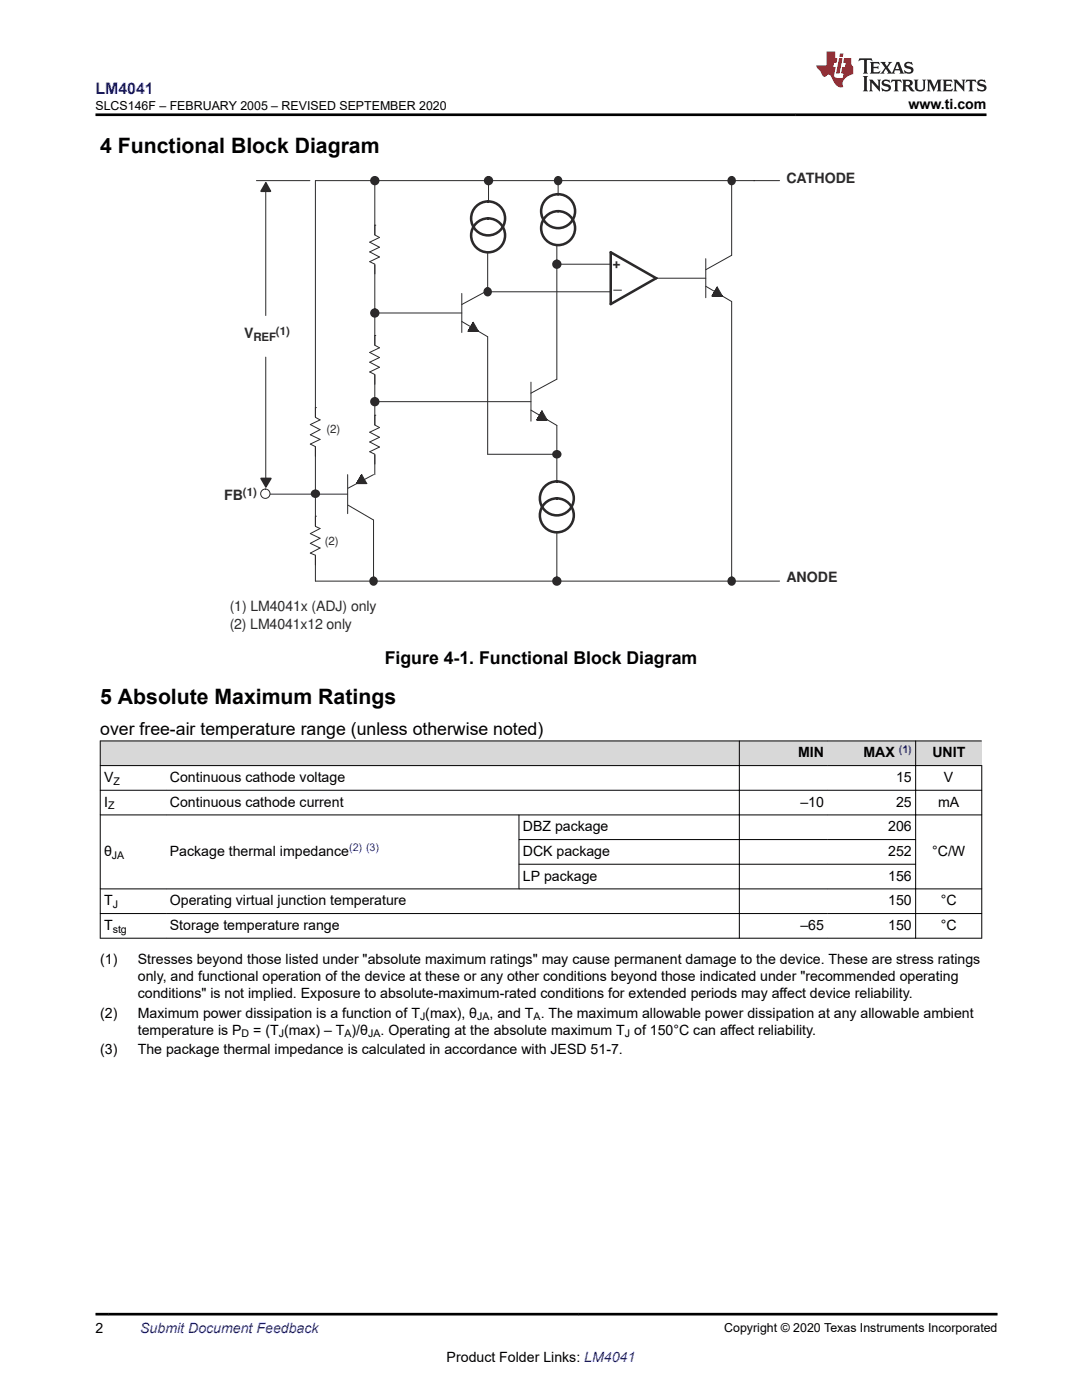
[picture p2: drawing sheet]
<svg xmlns="http://www.w3.org/2000/svg" width="216mm" height="279mm" viewBox="0 0 216 279" stroke-linecap="round" stroke-linejoin="round" font-family="sans-serif">
<path d="M150.4 36h.1" fill="none" stroke="#2b292a" stroke-width=".2"/>
<circle cx="63" cy="98.6" r=".72" fill="#2b292a"/>
<circle cx="63" cy="98.6" r=".72" fill="none" stroke="#2b292a" stroke-width=".34"/>
<circle cx="62.9" cy="98.6" r=".17" fill="#2b292a"/>
<circle cx="74.6" cy="115.9" r=".72" fill="#2b292a"/>
<circle cx="74.6" cy="115.9" r=".72" fill="none" stroke="#2b292a" stroke-width=".34"/>
<circle cx="74.5" cy="116" r=".17" fill="#2b292a"/>
<path d="M146 36v15l-5.2 2.8M155.6 36h-92.7v80M140.8 57.1l5.2 3.1M140.8 51.6v7.8" fill="none" stroke="#2b292a" stroke-width=".2"/>
<path d="M143.1 57.3l-1 1.8h2h-2l1-1.8 1 1.8h-2z" fill-rule="evenodd" fill="#2b292a"/>
<path d="M143.1 57.3l-1 1.8h2h-2l1-1.8 1 1.8h-2zM146 60.2v55.8" fill="none" stroke="#2b292a" stroke-width=".2"/>
<path d="M62 83.3h2v5.8h-2z" fill-rule="evenodd" fill="#fff"/>
<path d="M62.9 81.3h.1M62.9 81.3v2l1 .5-2 .9 2 1-2 1.1 2 .9-2 .9 1 .5v2" fill="none" stroke="#2b292a" stroke-width=".2"/>
<path d="M62 105h2v5.8h-2z" fill-rule="evenodd" fill="#fff"/>
<path d="M52.8 98.6h16.6M69.4 94.7v7.8M74.5 94.7l-5 2.7M62.9 103h.1M62.9 103.1v2l1 .4-2 1 2 .9-2 1 2 1-2 1 1 .4v2M62.9 116h92.7M69.5 100.8l5 3v12.2" fill="none" stroke="#2b292a" stroke-width=".2"/>
<path d="M72.2 94.7l-1.1 1.8h2.1h-2.1l1.1-1.8 1 1.8h-2.1z" fill-rule="evenodd" fill="#2b292a"/>
<path d="M74.8 36v58.7M72.2 94.7l-1.1 1.8h2.1h-2.1l1.1-1.8 1 1.8h-2.1z" fill="none" stroke="#2b292a" stroke-width=".2"/>
<path d="M73.9 84.8h1.9v5.9h-1.9z" fill-rule="evenodd" fill="#fff"/>
<path d="M74.8 82.9h.1M74.8 82.9v1.9l.9 .5-1.9 1 1.9 1-1.9 .9 1.9 1-1.9 1 1 .5v1.9" fill="none" stroke="#2b292a" stroke-width=".2"/>
<circle cx="74.8" cy="80.2" r=".76" fill="#2b292a"/>
<circle cx="74.8" cy="80.2" r=".76" fill="none" stroke="#2b292a" stroke-width=".34"/>
<circle cx="74.8" cy="80.2" r=".17" fill="#2b292a"/>
<path d="M105.9 76.3v7.8M111.1 75.7l-5.2 2.8M74.8 80.2h31.1M105.9 81.9l5.2 3" fill="none" stroke="#2b292a" stroke-width=".2"/>
<path d="M108.1 82l-1 1.8h2.1h-2.1l1-1.8 1.1 1.8h-2.1z" fill-rule="evenodd" fill="#2b292a"/>
<path d="M92.1 58.6v7.8M97.3 58l-5.2 2.8M74.8 62.5h17.3M92.1 64.2l5.2 3v23.5M108.1 82l-1 1.8h2.1h-2.1l1-1.8 1.1 1.8h-2.1zM111.1 84.9v11.2" fill="none" stroke="#2b292a" stroke-width=".2"/>
<path d="M94.4 64.3l-1 1.8h2h-2l1-1.8 1 1.8h-2z" fill-rule="evenodd" fill="#2b292a"/>
<path d="M97.3 50.4v7.5M94.4 64.3l-1 1.8h2h-2l1-1.8 1 1.8h-2z" fill="none" stroke="#2b292a" stroke-width=".2"/>
<circle cx="97.5" cy="36" r=".76" fill="#2b292a"/>
<circle cx="97.5" cy="36" r=".76" fill="none" stroke="#2b292a" stroke-width=".34"/>
<circle cx="97.5" cy="36" r=".17" fill="#2b292a"/>
<path d="M111.1 48.9v26.8" fill="none" stroke="#2b292a" stroke-width=".2"/>
<circle cx="111.3" cy="36" r=".72" fill="#2b292a"/>
<circle cx="111.3" cy="36" r=".72" fill="none" stroke="#2b292a" stroke-width=".34"/>
<circle cx="111.4" cy="36" r=".17" fill="#2b292a"/>
<circle cx="74.8" cy="36" r=".76" fill="#2b292a"/>
<circle cx="74.8" cy="36" r=".76" fill="none" stroke="#2b292a" stroke-width=".34"/>
<circle cx="74.8" cy="36" r=".17" fill="#2b292a"/>
<path d="M73.9 46.9h1.9v5.8h-1.9z" fill-rule="evenodd" fill="#fff"/>
<path d="M74.8 44.9h.1M74.8 44.9v2l.9 .5-1.9 .9 1.9 1-1.9 1 1.9 1-1.9 .9 1 .5v2" fill="none" stroke="#2b292a" stroke-width=".2"/>
<path d="M73.9 68.9h1.9v5.8h-1.9z" fill-rule="evenodd" fill="#fff"/>
<path d="M74.8 67h.1M74.8 67v1.9l.9 .5-1.9 .9 1.9 1.1-1.9 .9 1.9 1-1.9 .9 1 .5v2" fill="none" stroke="#2b292a" stroke-width=".2"/>
<circle cx="74.8" cy="62.5" r=".76" fill="#2b292a"/>
<circle cx="74.8" cy="62.5" r=".76" fill="none" stroke="#2b292a" stroke-width=".34"/>
<circle cx="74.8" cy="62.5" r=".17" fill="#2b292a"/>
<circle cx="111.1" cy="90.7" r=".72" fill="#2b292a"/>
<circle cx="111.1" cy="90.7" r=".72" fill="none" stroke="#2b292a" stroke-width=".34"/>
<circle cx="111.1" cy="90.7" r=".17" fill="#2b292a"/>
<circle cx="97.3" cy="58.2" r=".72" fill="#2b292a"/>
<circle cx="97.3" cy="58.2" r=".72" fill="none" stroke="#2b292a" stroke-width=".34"/>
<circle cx="97.3" cy="58.2" r=".17" fill="#2b292a"/>
<circle cx="111.1" cy="52.7" r=".76" fill="#2b292a"/>
<circle cx="111.1" cy="52.7" r=".76" fill="none" stroke="#2b292a" stroke-width=".34"/>
<circle cx="111.1" cy="52.7" r=".17" fill="#2b292a"/>
<circle cx="146" cy="36" r=".72" fill="#2b292a"/>
<circle cx="146" cy="36" r=".72" fill="none" stroke="#2b292a" stroke-width=".34"/>
<circle cx="146" cy="36" r=".17" fill="#2b292a"/>
<circle cx="146" cy="115.9" r=".72" fill="#2b292a"/>
<circle cx="146" cy="115.9" r=".72" fill="none" stroke="#2b292a" stroke-width=".34"/>
<circle cx="146" cy="116" r=".17" fill="#2b292a"/>
<circle cx="111.1" cy="116" r=".76" fill="#2b292a"/>
<circle cx="111.1" cy="116" r=".76" fill="none" stroke="#2b292a" stroke-width=".34"/>
<circle cx="111.1" cy="116" r=".17" fill="#2b292a"/>
<g fill="none" stroke="#2b292a" stroke-width=".51">
<circle cx="97.4" cy="47" r="3.4"/>
<circle cx="97.4" cy="43.6" r="3.4"/>
<circle cx="111.4" cy="45.5" r="3.4"/>
<circle cx="111.4" cy="42.1" r="3.4"/>
<circle cx="111.1" cy="99.5" r="3.4"/>
<circle cx="111.1" cy="102.9" r="3.4"/>
</g>
<g fill="#fff">
<path d="M155.9 34.4h15.2v2.7h-15.2z" fill-rule="evenodd"/>
<path d="M155.9 113.9h15.2v2.8h-15.2z" fill-rule="evenodd"/>
</g>
<path d="M97.5 36v4.2M111.4 36v2.8M97.3 90.7h13.8M111.1 106.2v9.8" fill="none" stroke="#2b292a" stroke-width=".2"/>
<path d="M121.9 50.4l9 5.1-9 5.2z" fill="none" stroke="#2b292a" stroke-width=".51"/>
<circle cx="130.9" cy="55.5" r=".17" fill="#2b292a"/>
<path d="M97.3 58.2h24.5M111.1 52.7h10.7M130.9 55.5h9.9M53 98.6h.1" fill="none" stroke="#2b292a" stroke-width=".2"/>
<circle cx="52.9" cy="98.5" r=".93" fill="#fff"/>
<g fill="none" stroke="#2b292a" stroke-width=".2">
<path d="M51.2 36h10.6"/>
<circle cx="52.9" cy="98.5" r=".93"/>
</g>
<path d="M52.1 95.5h1.9l-1 1.7z" fill-rule="evenodd" fill="#2b292a"/>
<path d="M52.1 95.5h1.9l-1 1.7z" fill="none" stroke="#2b292a" stroke-width=".34"/>
<path d="M53 37.6v.1zM53 36.5l-.9 1.7h1.9z" fill-rule="evenodd" fill="#2b292a"/>
<path d="M53 36.5l1 1.7h-1.9zM53 37.6v.1z" fill="none" stroke="#2b292a" stroke-width=".34"/>
<path d="M53 37.7v25.3M53 71.3v24.8" fill="none" stroke="#2b292a" stroke-width=".2"/>
<g fill="#d8d8d8">
<path d="M20 147.9h175.9v4.9h-175.9z" fill-rule="evenodd"/>
<path d="M20.1 147.9h127.4v4.8h-127.4z" fill-rule="evenodd"/>
<path d="M147.6 147.9h17.5v4.8h-17.5z" fill-rule="evenodd"/>
<path d="M165.1 147.9h17.5v4.8h-17.5z" fill-rule="evenodd"/>
<path d="M182.8 147.9h13.1v4.8h-13.1z" fill-rule="evenodd"/>
</g>
<g fill="none" stroke="#000" stroke-width=".2">
<path d="M19.9 147.9h176M19.9 152.8h176.1M19.9 157.7h176.1M20 147.8v39.5M147.5 147.8v39.5M182.7 147.8v39.5M195.9 152.7v34.6M19.9 162.6h176.1M19.9 177.4h176.1M103.5 167.6h79.3M103.5 172.5h79.3M103.6 162.6v14.9"/>
<path d="M19.9 182.3h176.1M19.9 187.2h176.1"/>
</g>
<path d="M171.5 11.6l-.2 .6 .5-.2h.6v.1v2.2l-.2 .4h1l-.2-.4v-2.2v-.1h.5l.6 .2-.2-.6zM173.6 12.4l.2 .3v1.6l-.2 .4h1.9l.1-.6a1.08 1.08 0 0 1-1.3 .2v-.7h.6l.4 .2v-.7l-.4 .2h-.6v-.5l.2-.2a1 1 0 0 1 1 .3l-.1-.5zM175.7 12.4l.9 1.1-1 1.2h.9l-.2-.2 .5-.8 .4 .8-.2 .2h1.6l-.2-.2 .2-.5h.9l.1 .5-.1 .2h.9l-.2-.4-.8-1.9h-.5l-.9 2.1-.9-1.1 .9-1h-.8l.2 .2-.4 .6-.4-.6 .2-.2zM179 12.8l.4 1h-.7zM180.7 12.5a.65 .65 0 0 0-.2 .7 .65 .65 0 0 0 .6 .5l.6 .1 .1 .3a.79 .79 0 0 1-.7 .4 .79 .79 0 0 1-.7-.5l.1 .7 .2-.1a.93 .93 0 0 0 1.1 0 .93 .93 0 0 0 .4-.9 1.46 1.46 0 0 0-1.2-.6l-.1-.3a1.09 1.09 0 0 1 1.2 .2l-.2-.6-.1 .1-.5-.2zM172.2 15.2l.2 .4v2.2l-.2 .4h1l-.2-.4v-2.2l.2-.4zM173.4 15.9l.2 .4v1.5l-.2 .4h.8l-.3-.4 .1-1.3 1.6 1.8v-2l.2-.4h-.7l.1 .2 .1 1.1-1.2-1.3zM176.2 16a.65 .65 0 0 0-.2 .8 .65 .65 0 0 0 .6 .4l.6 .2 .1 .2a.79 .79 0 0 1-.7 .4 .79 .79 0 0 1-.7-.5l.1 .7 .2-.1a.93 .93 0 0 0 1.1 .1 .93 .93 0 0 0 .4-1 1.46 1.46 0 0 0-1.2-.5l-.1-.4a1.09 1.09 0 0 1 1.2 .2l-.1-.6-.2 .1-.5-.1zM177.9 15.9l-.1 .6a.63 .63 0 0 1 .8-.3v1.6l-.3 .4h1l-.2-.4v-1.6a.66 .66 0 0 1 .8 .3l-.1-.6zM180 15.9l.2 .4v1.5l-.2 .4h1l-.2-.2-.1-.7h.5l.1 .2a.79 .79 0 0 0 1.2 .6l-1-.9a.61 .61 0 0 0 .6-.6 .61 .61 0 0 0-.5-.7zM180.8 16.2h.1a.47 .47 0 0 1 .5 .1 .47 .47 0 0 1 .1 .5l-.1 .1-.7 .1zM182.3 15.9l.2 .2a2.27 2.27 0 0 0 .4 2 1.04 1.04 0 0 0 1.7-.7v-1.3l.2-.2h-.8l.2 .4v1.1a.6 .6 0 0 1-.6 .6 .6 .6 0 0 1-.6-.6v-1.1l.3-.4zM184.9 15.9l.2 .4v1.5l-.2 .4h.8l-.3-.4v-1.4l.9 1.9 .9-1.9v1.4l-.3 .4h1l-.2-.4v-1.5l.2-.4h-.8l-.7 1.5-.6-1.5zM188.1 15.9l.2 .4v1.5l-.2 .4h1.9l.1-.6a1.09 1.09 0 0 1-1.3 .2v-.7h.6l.4 .2v-.6l-.4 .2h-.6v-.6l.2-.1a1.01 1.01 0 0 1 1 .3l-.1-.6zM190.2 15.9l.3 .4v1.5l-.3 .4h.8l-.2-.4v-1.3l1.6 1.8v-2l.2-.4h-.7l.2 .2v1.1l-1.2-1.3zM192.8 15.9l-.1 .6a.63 .63 0 0 1 .8-.3v1.6l-.3 .4h1l-.2-.4v-1.6a.66 .66 0 0 1 .8 .3l-.1-.6zM195.2 16a.65 .65 0 0 0-.2 .8 .65 .65 0 0 0 .6 .4l.6 .2 .2 .2a.79 .79 0 0 1-.7 .4 .79 .79 0 0 1-.7-.5l.1 .7 .2-.1a.93 .93 0 0 0 1 .1 .93 .93 0 0 0 .5-1 1.46 1.46 0 0 0-1.3-.5v-.4a1.09 1.09 0 0 1 1.2 .2l-.2-.6-.2 .1-.5-.1z" fill="#231f20"/>
<path d="M164.9 10.3v2.7h-2l.1 .4 .8 1a.95 .95 0 0 0 1 .9 .59 .59 0 0 1 .5-.4 .59 .59 0 0 1 .5 .3l.4 .8a1.59 1.59 0 0 0 2.1 1.4 1.61 1.61 0 0 1 1-2.3l1-.3-.1-1.5a1.59 1.59 0 0 1-.3-1.7h-1.5l-.2 .9h.6l-.2 .9h-.5l-.2 .9v.3l.4 .1-.1 .9h-.7a.73 .73 0 0 1-1-.7l.3-1.5h-.5l.1-.9h.5l.2-.9h-.5v-1.3zM167.4 11.6l-.6 3.1h.7l.6-3.1zM167.6 10.7l-.1 .6h.7l.1-.6z" fill="#ed1c24"/>
<path d="M19 22.9h177.8M19 262.3h180" fill="none" stroke="#000" stroke-width=".53"/>
<g font-size="4.2">
<text x="20" y="30.5">4 Functional Block Diagram</text>
<text x="20" y="140.6">5 Absolute Maximum Ratings</text>
</g>
<g font-size="3.5">
<text x="76.8" y="132.6">Figure 4-1. Functional Block Diagram</text>
<text x="20" y="146.7">over free-air temperature range (unless otherwise noted)</text>
</g>
<text font-size="3.2" fill="#00f" x="19.1" y="18.7">LM4041</text>
<g font-size="2.8">
<text x="181.3" y="21.8">www.ti.com</text>
<text x="159.2" y="151.1">MIN</text>
<text x="172.3" y="151.1">MAX</text>
<text x="186" y="151.1">UNIT</text>
<text x="20.8" y="156.1">V</text>
<text x="20.8" y="161">I</text>
<text x="33.9" y="161">Continuous cathode current</text>
<text x="33.9" y="156.1">Continuous cathode voltage</text>
<text x="159.7" y="161">–10</text>
<text x="178.8" y="156.1">15</text>
<text x="178.8" y="161">25</text>
<text x="187.2" y="161">mA</text>
<text x="188.4" y="156.1">V</text>
<text x="104.3" y="165.9">DBZ package</text>
<text x="177.2" y="165.9">206</text>
<text x="20.8" y="170.8">θ</text>
<text x="33.9" y="170.8">Package thermal impedance</text>
<text x="104.3" y="170.8">DCK package</text>
<text x="177.2" y="170.8">252</text>
<text x="186" y="170.8">°C/W</text>
<text x="104.3" y="175.8">LP package</text>
<text x="177.2" y="175.8">156</text>
<text x="20.8" y="180.7">T</text>
<text x="20.8" y="185.6">T</text>
<text x="33.9" y="180.7">Operating virtual junction temperature</text>
<text x="33.9" y="185.6">Storage temperature range</text>
<text x="159.7" y="185.6">–65</text>
<text x="177.2" y="180.7">150</text>
<text x="177.2" y="185.6">150</text>
<text x="187.7" y="180.7">°C</text>
<text x="187.7" y="185.6">°C</text>
<text x="20" y="192.4">(1)</text>
<text x="27.5" y="192.4">Stresses beyond those listed under &quot;absolute maximum ratings&quot; may cause permanent damage to the device. These are stress ratings</text>
<text x="27.5" y="195.8">only, and functional operation of the device at these or any other conditions beyond those indicated under &quot;recommended operating</text>
<text x="20" y="203.1">(2)</text>
<text x="27.5" y="199.2">conditions&quot; is not implied. Exposure to absolute-maximum-rated conditions for extended periods may affect device reliability.</text>
<text x="27.5" y="203.1">Maximum power dissipation is a function of T (max), θ</text>
<text x="97.7" y="203.1">, and T . The maximum allowable power dissipation at any allowable ambient</text>
<text x="27.5" y="206.5">temperature is P</text>
<text x="50.5" y="206.5">= (T (max) – T )/θ</text>
<text x="75.9" y="206.5">. Operating at the absolute maximum T of 150°C can affect reliability.</text>
<text x="20" y="210.4">(3)</text>
<text x="27.5" y="210.4">The package thermal impedance is calculated in accordance with JESD 51-7.</text>
<text x="19" y="266.1">2</text>
<text x="89.1" y="271.7">Product Folder Links: LM4041</text>
</g>
<g font-size="2.8" fill="#2b292a">
<text x="156.9" y="36.5">CATHODE</text>
<text x="122.2" y="53.5">+</text>
<text x="122.5" y="57.6">_</text>
<text x="48.7" y="67.5">V</text>
<text x="44.7" y="99.8">FB</text>
<text x="156.9" y="116.1">ANODE</text>
<text x="45.8" y="121.9">(1) LM4041x (ADJ) only</text>
<text x="45.8" y="125.5">(2) LM4041x12 only</text>
</g>
<text font-size="2.8" fill="#00f" x="28" y="266.1">Submit Document Feedback</text>
<g font-size="2.5">
<text x="19.1" y="21.9">SLCS146F – FEBRUARY 2005 – REVISED SEPTEMBER 2020</text>
<text x="144.5" y="265.8">Copyright © 2020 Texas Instruments Incorporated</text>
</g>
<g font-size="2.3" fill="#2b292a">
<text x="50.6" y="68.1">REF</text>
<text x="55.1" y="66.8">(1)</text>
<text x="65.1" y="86.4">(2)</text>
<text x="48.5" y="99">(1)</text>
<text x="64.8" y="108.7">(2)</text>
</g>
<g font-size="2.1" fill="#00f">
<text x="179.4" y="150.2">(1)</text>
<text x="69.7" y="169.9">(2) (3)</text>
</g>
<g font-size="2.1">
<text x="21.6" y="161.6">Z</text>
<text x="22.6" y="156.6">Z</text>
<text x="22.3" y="171.4">JA</text>
<text x="22.5" y="181.2">J</text>
<text x="22.5" y="186.2">stg</text>
<text x="83.8" y="203.6">J</text>
<text x="95.2" y="203.6">JA</text>
<text x="106.5" y="203.6">A</text>
<text x="48.2" y="207">D</text>
<text x="55.6" y="207">J</text>
<text x="68.7" y="207">A</text>
<text x="73.4" y="207">JA</text>
<text x="124.7" y="207">J</text>
</g>
</svg>
